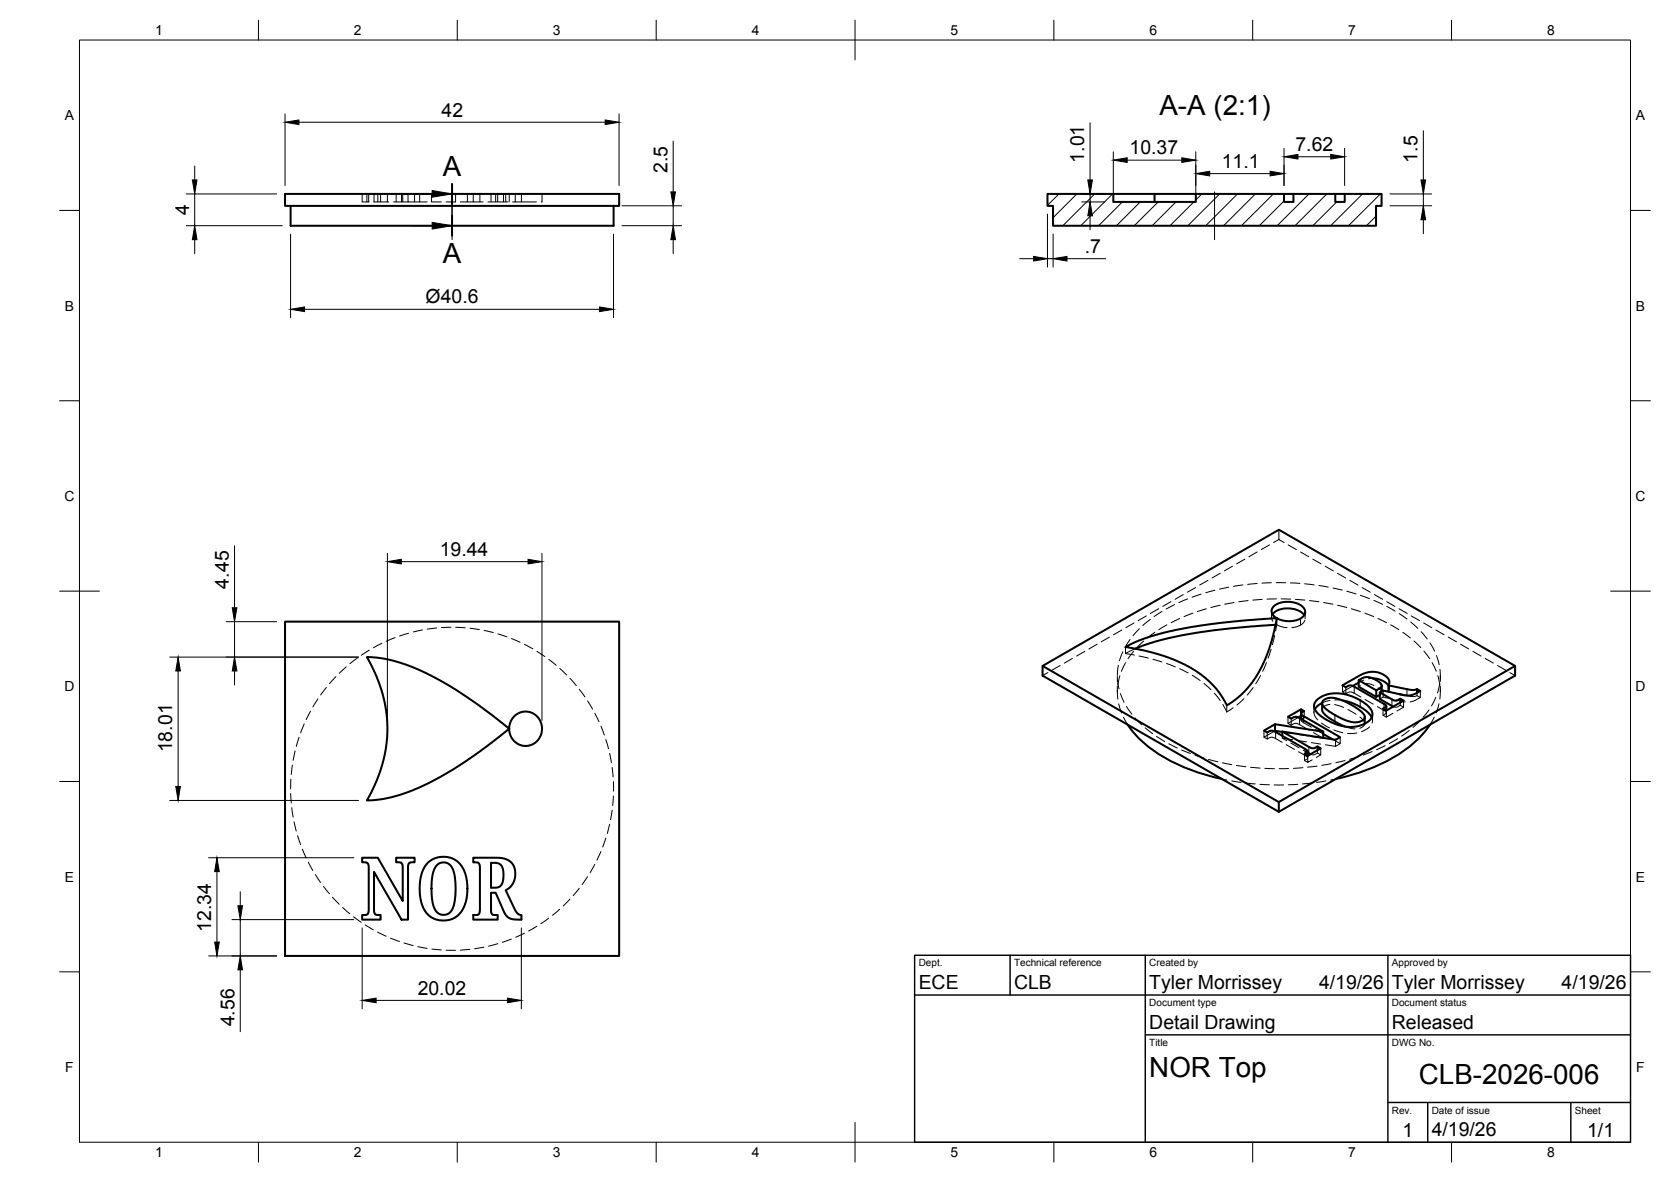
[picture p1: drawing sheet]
<svg xmlns="http://www.w3.org/2000/svg" width="420mm" height="297mm" viewBox="0 0 420 297" stroke-linecap="round" stroke-linejoin="round" font-family="sans-serif">
<!-- layer: Hidden -->
<g fill="none" stroke="#000" stroke-width=".25">
<path d="M91.1 48.7v2h1.7M92.2 48.7v2M92.7 48.7v2M94 48.7v2M95 48.7v2M95.7 48.7v2h-1.7M95.7 50.7h2M97.4 48.7v2M98.9 50.7h2.1M99.6 48.7v2M101 48.7v2h1.6M101.3 48.7v2"/>
<path d="M102.6 48.7v2h1.6v-2M104.2 50.7h1.3M105.5 50.7h1.9M105.5 48.7v2M108.5 48.7v2M108.6 50.7h2.4M114.6 48.7v2h-2.4M117.5 50.7h1.5M117.5 48.7v2h-1.8M119 48.7v2h2.5M120.7 48.7v2M123.5 48.7v2"/>
<path d="M124.6 48.7v2M125.1 48.7v2h-2.4M125.3 50.7h2.4M126.6 48.7v2M127.1 48.7v2M128 48.7v2M129.6 48.7v2M131.1 48.7v2h-2.2M131.1 50.7h3.8M136.3 48.7v2h-.2M316.1 138.7l-2.1 1.2M319.2 136.9l-2.1 1.2"/>
<path d="M321.6 135.6l1.3 .7M321.6 135.6l-1.4 .7M321.6 133.1v2.5M323.9 136.9l2.1 1.2M327 138.7l2.1 1.2M102.7 159.1l-2.2 .7M106.2 158.3l-2.3 .5M109.8 157.8l-2.4 .3M113.4 157.6l-2.4 .1M114.6 157.6l2.4 .2M118.2 157.9l2.3 .3M121.7 158.4l2.3 .6"/>
<path d="M125.2 159.3l2.3 .7M282 158.3l-2 1.2M285.1 156.6l-2 1.1M286.5 158l-1.6 1.8M288.2 154.8l-2 1.2M289.2 155.7l-1.8 1.5M290.4 158.9l-1.9 1.4M291.3 153l-2 1.2M292.2 153.6l-2 1.3M293.4 157l-2 1.2M294.4 151.2l-2 1.2M295.3 151.9l-2.1 1.1"/>
<path d="M296.6 155.4l-2.1 1.1M297.5 149.4l-2 1.2M298.6 150.5l-2.2 .9M299.9 154.1l-2.2 .9M300.6 147.6l-2 1.2M302 149.3l-2.3 .8M303.3 153l-2.2 .7M303.7 145.8l-2.1 1.2M305.5 148.3l-2.3 .7M306.8 152.1l-2.3 .6M306.8 144.1l-2 1.2M309 147.6l-2.4 .4"/>
<path d="M309.9 142.3l-2.1 1.2M310.3 151.4l-2.3 .5M312.5 147l-2.3 .3M313 140.5l-2.1 1.2M313.8 150.9l-2.3 .3M316.1 146.6l-2.4 .3M317.4 150.6l-2.4 .2M319.7 146.4l-2.4 .1M319.7 153.6v1.6M320 154.4l-.3 .9 .3 .8M320.5 159.7l-.6 2.3M320.9 146.4h2.4"/>
<path d="M320.9 156.9l.1 .1M321 150.5l-2.4 .1M321 157l1.3 .5 1.3 .2M321 157l-.3 1.5M321 157h-.3M321 155.3v1.7M322.1 150.5l2.4 .1M324.5 146.5l2.4 .1M325.7 150.6l2.4 .2M327.9 154.6l.1 .1M328 146.7l2.4 .3M328.1 155.8l-.4 .7-.8 .6-2.1 .6"/>
<path d="M328.2 153.8v1.6M329.3 150.9l2.3 .3M330.1 140.5l2.1 1.2M331.6 147.1l2.4 .4M332.8 151.4l2.4 .5M333.2 142.3l2.1 1.2M335.2 147.8l2.3 .5M336.3 144.1l2 1.2M336.3 152.1l2.3 .6M338.6 148.6l2.4 .7M339.4 145.8l2.1 1.2M339.8 153l2.3 .7"/>
<path d="M342.1 149.6l2.2 .8M342.5 147.6l2.1 1.2M343.2 154.1l2.2 .8M345.4 150.9l2.2 1M345.6 149.4l2 1.2M346.5 155.4l2.1 1.1M348.7 151.2l2 1.2M348.7 152.4l2.1 1.2M349.7 157l2 1.2M351.8 153l2 1.2M351.8 154.2l2 1.4M352.7 158.9l1.9 1.4"/>
<path d="M354.7 156.3l1.8 1.6M354.9 154.8l2 1.2M357.3 158.8l1.6 1.8M358 156.6l2 1.1M361.1 158.3l2 1.2M78.1 178.7l-1.1 2.1M79.9 175.6l-1.2 2.1M82.1 172.7l-1.5 2M84.5 170l-1.7 1.8M87.1 167.6l-1.8 1.6M89.9 165.3l-1.9 1.5M92.9 163.4l-2.1 1.3"/>
<path d="M96 161.7l-2.1 1.1M99.3 160.2l-2.2 .9M128.6 160.5l2.2 .9M131.9 161.9l2.1 1.2M135 163.7l2 1.3M138 165.7l1.8 1.5M140.8 168l1.7 1.6M143.3 170.5l1.6 1.8M145.6 173.2l1.5 1.9M147.7 176.2l1.3 2M149.6 179.2l1 2.2M263.5 169l-1.4 .8"/>
<path d="M266.6 167.2l-2.1 1.2M269.7 165.5l-2.1 1.2M272.8 163.7l-2.1 1.2M275.9 161.9l-2.1 1.2M279 160.1l-2.1 1.2M280.9 169.8v1.4M280.9 172.4v1.5M281 173.3l.1 2.4M281 170.8l.4 2.3M281.2 167.2l-.2 2.4M281.3 176.9l.7 2.3M281.6 169.8l-.5 2.4"/>
<path d="M281.7 174.3l.9 2.2M282.3 163.8l-.8 2.2M283 164.2l2.2 .4M283 166.5l-1 2.2M283 162.6v1.6M283.2 177.5l1.4 2M284.1 160.7l-1.2 2M285.1 163.6l-1.5 1.9M285.5 163l-2.5 1.2M286.4 164.9l2.3 .5M287.6 161.1l-1.7 1.7M289.9 165.7l2.3 .7"/>
<path d="M293.3 166.7l2.2 .9M296.6 168l2.1 1.1M299.8 169.7l2 1.3M302.7 171.7l1.8 1.6M305.3 174.2l1.5 1.9M307.5 177l1 1.9M308.5 177.3v1.6M310.1 177.9l-1.6 1M312.8 175.6l-1.8 1.6M315.1 172.8l-1.5 1.9M316.9 169.8l-1.2 2M318.4 166.5l-.9 2.2"/>
<path d="M319.6 163.2l-.7 2.2M327.9 178.7v1.7l-.8-.5M330.4 177.4v1.7M330.4 178.8l.2 1.2 .7 .9M334.4 177l-1.3 .4-.7 .8M334.4 176l-2 .7M335.6 177.1l2.2 .7M335.6 175.9l1.9 .1M337.6 172.2v1.7l.8 .5M338.4 172.7v1.7l.8-.5h.5l2.5 1.3M338.9 178.3l2.1 1.2M340.1 172.4l-2.5 1.5"/>
<path d="M342.1 172.3l-.5 .3M342.9 170.9l-1.3 .6M343.2 171.9l1.1-.1 1.2 .5M343.2 175.8l2.1 1.2M345.1 179.5v1.7M345.1 170.5l-1 .1M346.3 177.6l2.2 1.4v.3l-.8 .4M346.5 172.9l.9 .8v.5l-.5 .4M347.4 173.7v.3M347.7 178.1v1.6l.9 .5M347.8 173.5v1.7l2.1 .4M347.8 175.2l-.9 .4"/>
<path d="M348.6 178.6v1.6l1.6-.9M348.6 178.5v.6M349.1 172.3l.3 .7-.3 .8M349.1 173.9l2.9 .6M349.4 171.4v1.7M351 175.9l2.4 .5M352.1 176.5v.7l-.6 .4-.6 .1-.6-.1M352.9 176.1v1.6l-.8-.5M352.9 177.7l-1.6 1M355.5 161.1l1.8 1.6M356.3 174.1v.7l-.4 .2h-1l-1.7-.3M356.3 174.8l.8 .5"/>
<path d="M357.1 173.6v1.7l-1.2 .7-1.4 .4M358 163.6l1.5 1.9M359.3 178.4l-1.5 1.9M359.6 161.6l1.1 2M360.1 166.5l1 2.2M361 175.2l-1.1 2.2M361.2 164.7l.7 2.4M361.5 169.8l.5 2.3M361.8 176.9l-.7 2.2M362 171.8l-.6 2.3M362.1 168.2v2.4M362.1 173.3l-.1 2.4"/>
<path d="M362.2 169.8v1.4M362.2 172.4v1.5M364.2 160.1l2 1.2M367.2 161.9l2.1 1.2M370.4 163.7l2 1.2M373.4 165.5l2.1 1.2M376.5 167.2l2.1 1.2M379.6 169l1.4 .8M73.1 199.4l.1 2.4M73.2 195.8l-.1 2.4M73.5 192.3l-.3 2.3M74.2 188.7l-.5 2.4"/>
<path d="M75.2 185.3l-.7 2.3M76.5 181.9l-.9 2.3M151.1 182.5l.9 2.2M152.3 185.9l.7 2.3M153.3 189.3l.4 2.4M153.9 192.9l.3 2.3M154.2 196.4l.1 2.4M282.5 180.2l1 1.9M285.4 180.4l1.6 1.7M288 182.9l1.8 1.5M290.8 185.1l2 1.2M293.9 186.9l2.1 1.1"/>
<path d="M297.1 188.5l2.2 .9M300.5 189.8l2.2 .7M303.9 190.8l2.3 .6M307.3 195.8l1.2 .2M307.4 191.7l2.3 .5M309.7 196.2l2.4 .4M310.9 192.3l2.4 .4M313.2 196.8l2.4 .2M314.5 192.8l2.3 .2M316.8 197.1l2.4 .1M317.8 183.6v1.7l2.6-1.5M317.8 185.3l.8 .4"/>
<path d="M318 193.1l2.4 .1M318.6 184.1v1.6l.9-.4h.5l2.4 1.2M320.4 197.3h2.3M322.4 184.9v.6l2.6 .4M322.4 183.9l2.8 .5M322.4 185.5l1.2 .6M323.4 187.1l2.1 1.2M323.8 180.1v1.7l.9 .5M324 193.1l-2.4 .1M324.6 186.7l2 1.2M324.7 180.6v1.7l.8-.5h.7l3 1.7M326.2 186.1l2.3 .3"/>
<path d="M326.3 197.1l-2.4 .1M326.4 184.6l2.4 .3M326.4 180.3l-2.6 1.5M326.5 188.9l2.3 1.4-.1 .4-.7 .4M327.1 180.7v.3M327.6 192.9l-2.4 .2M327.7 188.5l1.1 .7M327.9 180.4l-.7 .5v.3l2.5 1.5M328 189.5v1.6l.8 .5M328.8 190.5v-.6v1.7l1.1-.6M329.7 186.6l2.4 .4M329.9 196.8l-2.4 .2"/>
<path d="M329.9 185.1l2.8 .3M330.3 184.1l2.4 1.4M330.8 183.3l1.9 1.2M331.2 192.5l-2.4 .3M331.3 188.5v.7l-1 .5-.8-.1M332.1 188.1v1.6l-.8-.5M332.1 189.7l-1.1 .7M332.3 181.7l2 1.2M333.2 187.2l2.6 .4M333.4 196.2l-2.4 .4M334.7 191.9l-2.3 .4M335.4 183.4l2.2 .7"/>
<path d="M335.8 185.9v1.7l1.2-.7M335.9 195.8l-1.3 .2M337 185.3v1.6l-2-1.1M338.2 182.6l1.4 .4 1.1 .2M338.2 191.1l-2.3 .6M341.2 184.2l-2.4 .1M341.7 190.1l-2.3 .7M341.9 180.2l1 .9 .3 .8-.4 .6-.9 .5M344.4 182.7l-2.1 1.2M344.9 180.3l.2 .8-.1 .6M345 188.9l-2.2 .8M348.3 187.4l-2.2 1"/>
<path d="M351.4 185.6l-2 1.2M354.4 183.6l-2 1.4M357 181.2l-1.7 1.6M360.6 180.2l-1 1.9M73.4 203l.3 2.3M73.9 206.5l.6 2.4M74.8 210l.8 2.3M76 213.4l1 2.2M77.5 216.7l1.2 2.1M79.3 219.8l1.3 2M149.5 217.2l-1.1 2.1M151.1 214l-1 2.2"/>
<path d="M152.3 210.6l-.8 2.3M153.3 207.1l-.6 2.4M153.9 203.6l-.4 2.4M154.2 200l-.1 2.4M81.3 222.7l1.5 1.9M83.6 225.5l1.7 1.7M86.1 228.1l1.8 1.5M88.9 230.4l1.9 1.4M91.8 232.4l2.1 1.3M94.9 234.2l2.2 1.1M98.2 235.8l2.2 .8M101.6 237l2.3 .6"/>
<path d="M105.1 237.9l2.3 .4M108.6 238.5l2.4 .2M112.2 238.8h2.4M118.1 238.6l-2.3 .2M121.7 238l-2.4 .4M125.2 237.2l-2.3 .6M128.6 236l-2.3 .8M131.8 234.5l-2.1 1M135 232.8l-2.1 1.2M138 230.7l-2 1.4M140.7 228.5l-1.8 1.5M143.3 226l-1.7 1.7"/>
<path d="M145.6 223.2l-1.5 1.9M147.7 220.3l-1.3 2"/>
</g>
<!-- layer: Visible -->
<g fill="none" stroke="#000" stroke-width=".51">
<path d="M71.7 48.7h84v3h-84zM73.1 51.7v5h81.2v-5M263.4 48.7h16.5v2h20.8v-2h22.2v2h2.3v-2h10.5v2h2.4v-2h9.3v3h-1.4v5h-81.2v-5h-1.4zM279.9 48.7h10.4M300.7 48.7h-10.4v2M322.9 48.7h2.3M335.7 48.7h2.4M71.7 156.2h84v84h-84zM320 154.4l.7-.7 1.1-.6 2.5-.2 2.2 .5 .8 .5 .6 .7M320.7 157l-11.5 .9-9.7 1.3-7.5 1.6-6.5 2.2M92.2 165.1l4.7 .5 3.4 .8 4.7 1.8 5.5 2.7 6.8 4.2 7.7 5.6 3 2.4 .2 1.5 1 1.6 1.3 .9 1.2 .3a4.3 4.3 0 0 0 4.5-5 4.3 4.3 0 0 0-6-3.1l-.7 .5-.9 1.1-.5 1.2-.1 1-8.6 6.7-6.6 4.2a44.3 44.3 0 0 1-18.4 7l-2.2 .2 2.5-5.1 1.7-5 .9-5.3 .1-4.4-.5-3.8-1-4.3-1.5-3.9zM262.1 167.4l59.5-34.3 59.4 34.3-59.5 34.2z"/>
<path d="M262.1 167.4v2.4l59.4 34.2M283 162.6l3.3-1.6 3.3-1.2 4.6-1.2 5.8-1.1 7.1-1 9.3-.9 4.6-.3 1.4 .6 1.9 .2 1.6-.2 1-.4a1.89 1.89 0 0 0 1.3-1.9 1.89 1.89 0 0 0-1.5-1.7l-2.4-.7-1.6 .1-1.5 .4-1.1 .8-.4 .9 .1 .7 .7 .8a.98 .98 0 0 1 .3 1.5l-1 4.4-.9 3-1.1 2.6-1.6 3.1-1.5 2.2-1.6 1.9-2.2 2-2.4 1.7-1.7-3-1.8-2.1-2.2-2-3.8-2.6-3.6-1.8-3.3-1.1-4.9-1.3zM327.1 178.3v1.6l-.7 .4M327.1 179.4v1.3M331 176.1l1.7-1.2 1.9-.6 1.8-.1 2.5 .5 2.3 .9 2.5 1.6 1.2 1.4 .1 1.4-.3 .7-.7 .7-2.3 1-2.4 .3-2.8-.5-3-1.3-2.3-1.8-.6-.8-.2-.8 .2-.8zM332.4 176.7v1.8l.6 .9 2.3 1.7 2.9 1.5M332.4 176.7l-1.1 .7-.7 .9M332.6 176.2l.8-.6 1.1-.2 1.5 .1 1.8 .6 2.3 1.2 2.2 1.5 .7 .8 .1 1-.7 .6-1.5 .3-1.1-.1-2-.6-2.5-1.3-2.1-1.5-.7-.9zM337.5 176l2.3 .6 2.4 1.1 1.8 1.4 .9 1.2M341.6 170.9l4.5 2.6v1.6l-4.5-2.5zM341.6 170.9l1.1-.6 1.3-.2 .8 .2 1.4 .7 1 .8 .2 .5-.4 .6-.9 .6M341.6 171.5l-1.5 .9"/>
<path d="M345.1 170.5l1.4 .1 1.1 .5 .9 .5 .6 .7M346.9 174l.9-.5 5.2 1.2 1.3 .1 1.2-.3 1.6-.9-.8-.4v.9M346.9 174.6l-.8 .5M347.4 172.3v1.4M348.6 177.4v1.1M349.1 172.2l.3-.7-.1-.5-.7-.9-1.4-.9-2-.4-2.4 .5-5.2 2.9 .8 .5 .9-.5 1 .3 7.8 4.5 .5 .5-.9 .6 .9 .5 4.3-2.5-.8-.5v.9M352 174.5l1.2 .2M352.1 175.6l-.9 .5-.6-.1-3.7-2v1.6l3.4 2M356.3 173.2l-.8 .2-.9-.1-5.5-1.1v1.6M381 167.4v2.4l-59.5 34.2M283.5 182.1a31.2 31.2 0 0 0 14.7 10.9l5.3 1.8 3.8 1M317.8 183.6l2.8-1.6 12.1 1.9-6.4-3.7h-.8l-.8 .4-.9-.5 3.3-1.8 .8 .4-.7 .5 .2 .6 9.6 5.5-1.2 .6-13.4-2.1 7.1 4.1 .8 .2 1-.5 .8 .5-3.3 1.8-.8-.4 .8-.6-.3-.5-7.9-4.5-.9-.3-1.1 .5z"/>
<path d="M320.6 182v1.6l-.2 .2M320.6 183.6l1.8 .3M322.4 183.8v1.1M328.8 189.2l.7 .4M328.8 188.8v1.1M331.3 187.6v.9M332.7 183.9v1.5M332.7 184.5l2.3 1.3M343.2 180.2v1.6M359.6 182.1a31.2 31.2 0 0 1-14.7 10.9l-5.3 1.8-3.7 1M91.1 215.5h3.9l6.3 10.9-.1-8.8-.4-.8-1.2-.1v-1.2h4.6v1.2l-1.2 .1-.3 .3-.1 .6v13.4h-1.6l-7-12 .1 10.1 .4 .7h1.2v1.2h-4.6v-1.2l1.3-.1 .3-.9v-11.2l-.4-.9-1.2-.1zM107.6 216.8l1.1-.8 1.3-.5 1.2-.2 1.8 .2 .9 .3 1.2 .7 .9 1 .8 1.4 .4 1.6 .3 2.3v2l-.4 1.9-1.1 2.4-.9 1-1.4 .8-1.4 .4h-1.2l-2-.4-1.8-1.4-1.1-1.8-.6-3v-3l.6-2.8 .6-1.2z"/>
<path d="M109.8 217.5l.7-.6 .7-.2 1.4 .3 1.1 1 .6 1.9 .3 3.9-.5 3.6-.8 1.8-.6 .4-.9 .3-.9-.1-1-.6-.9-1.4-.3-1.6-.2-2.1 .2-3.7 .4-1.8zM119 215.5l7.3 .2 1.4 .4 1.1 .8 .7 1.7-.1 2.2-.7 1.7-1.6 1.2 2.7 5.4 .7 .7 .6 .1v1.2l-2.3-.1-1.4-.7-.7-1.1-2.1-4.8h-1.1v4.7l.4 .8h1.2v1.2h-6.1v-1.2l1.4-.1 .3-1.2-.1-11-.4-.8-1.2-.1zM123.5 216.8l1.4 .1 .7 .2 .7 .9 .3 1.5-.1 1.8-.5 1.1-.7 .6-1.8 .1zM321.5 201.6v2.4"/>
</g>
<!-- layer: Visible Narrow -->
<path d="M327.8 180v1M335.6 179.7v1.6M342 176v1.6M350 175.8v1.6M353.8 173.2v1.6M329.1 187.7v1.6" fill="none" stroke="#000" stroke-width=".25"/>
<!-- layer: Hidden Narrow -->
<path d="M327 155.4v1.7M340.5 172.6v1.6M348 176.9v1.6M353.8 174.8h.1M320.7 183.9v1.7M326.8 180.5v1.6M327.8 181v.6M328.2 188.2v1.7" fill="none" stroke="#000" stroke-width=".25"/>
<!-- layer: BORDER -->
<g fill="none" stroke="#000" stroke-width=".25">
<path d="M20 10.1h390v276.9h-390zM65 5.1v5M115 5.1v5M165 5.1v5M215 5.1v10M265 5.1v5M315 5.1v5M365 5.1v5M15 52.9h5M410 52.9h5M15 100.7h5M410 100.7h5"/>
<path d="M15 148.6h10M405 148.6h10M15 196.4h5M410 196.4h5M15 244.2h5M410 244.2h5M65 287v5M115 287v5M165 287v5M215 282.1v9.9M265 287v5M315 287v5"/>
<path d="M365 287v5"/>
</g>
<!-- layer: TITLEBLOCK -->
<path d="M230 240.1h180v46.9h-180zM230 250h180M254 240.1v9.9M288 240.1v46.9M349 240.1v46.9M288 260.1h122M349 277.1h61M359 277.1v9.9M395 277.1v9.9" fill="none" stroke="#000" stroke-width=".36"/>
<!-- layer: Smart Centers -->
<path d="M113.7 48.2v12M305.4 48.2v12" fill="none" stroke="#000" stroke-width=".25"/>
<!-- layer: Hatching -->
<g fill="none" stroke="#000" stroke-width=".25">
<path d="M266.3 48.7l-2.9 2.9M270.8 48.7l-6 6M275.3 48.7l-8 8M279.7 48.7l-7.9 8M282.2 50.7l-6 6M286.7 50.7l-6 6M291.2 50.7l-6 6M295.7 50.7l-6 6M300.2 50.7l-6 6M302.2 48.7l-1.5 1.6M306.7 48.7l-8 8M311.2 48.7l-8 8"/>
<path d="M315.7 48.7l-8 8M320.2 48.7l-8 8M322.9 50.5l-6.2 6.2M329.1 48.7l-8 8M333.6 48.7l-8 8M336.1 50.7l-6 6M338.1 48.7h.1M342.6 48.7l-8 8M346 54.3l-2.4 2.4M347.1 48.7l-8 8"/>
</g>
<!-- layer: Section Lines -->
<path d="M113.7 46.2v5M113.7 54.2v5" fill="none" stroke="#000" stroke-width=".51"/>
<path d="M103.7 48.7h5M103.7 56.7h5M113.7 51.2v3" fill="none" stroke="#000" stroke-width=".25"/>
<path d="M108.7 47.9l5 .8-5 .9zM108.7 55.9l5 .8-5 .9z" fill="#000" stroke="#000" stroke-width=".25"/>
<!-- layer: FD_Dimensions -->
<g fill="none" stroke="#000" stroke-width=".25">
<path d="M71.7 28.6v18M75.2 30.7h77M155.7 28.6v18M169.3 35.5v12.7M274.1 30.8v14.4M279.9 38.1v10.5M300.7 38.1v10.5M322.9 37.3v9.3M326.4 39.4h8.2M338.1 37.3v9.3M357.9 32.9v12.3M46.8 56.7h24.2"/>
<path d="M46.8 48.7h22.8M49 41.7v3.5M49 48.7v8M73.1 58.8v21M154.3 58.8v21M156.4 56.7h15M156.4 51.7h15M169.3 51.7v5M263.4 53.8v13.3M264.8 58.8v8.3M272 48.7h5.8M272 50.7h5.8"/>
<path d="M274.1 48.7v2M274.1 54.2v3.5M283.4 40.2h13.8M304.2 43.6h15.2M349.5 48.7h10.5M349.5 51.7h10.5M357.9 48.7v3M357.9 55.2v3.5M49 60.2v3.5M76.6 77.7h74.2M169.3 60.2v3.5M256.4 65h3.5"/>
<path d="M263.4 65h1.4M268.3 65h9.7M59 137.2v15.5M97.4 139.1v41.9M136.3 139.1v41.9M56.9 156.2h12.7M59 156.2v8.9M100.9 141.1h31.9M42.7 165.1h47.4M44.8 168.6v29M59 168.6v3.5M42.7 201.2h47.4"/>
<path d="M52.5 215.5h36.5M54.5 219v17.7M58.3 231.1h30.7M60.4 224.1v3.5M60.4 231.1v9.1M91.1 233.2v20.3M131.1 233.2v20.3M52.5 240.2h17.1M60.4 243.7v15.6M94.6 251.4h33"/>
</g>
<g fill="#000" stroke="#000" stroke-width=".25">
<path d="M71.7 30.7l3.5-.6v1.2zM152.2 30.1l3.5 .6-3.5 .6zM279.9 40.2l3.5-.5v1.1zM297.2 39.7l3.5 .5-3.5 .6zM322.9 39.4l3.5-.6v1.2zM334.6 38.8l3.5 .6-3.5 .6zM48.4 45.2h1.1l-.5 3.5zM168.7 48.2h1.1l-.5 3.5zM274.1 50.7l.6 3.5h-1.2zM273.5 45.2h1.2l-.6 3.5zM300.7 43.6l3.5-.6v1.2zM319.4 43l3.5 .6-3.5 .6z"/>
<path d="M357.9 51.7l.6 3.5h-1.2zM357.3 45.2h1.2l-.6 3.5zM49 56.7l.5 3.5h-1.1zM73.1 77.7l3.5-.6v1.2zM150.8 77.1l3.5 .6-3.5 .6zM169.3 56.7l.5 3.5h-1.1zM259.9 64.4l3.5 .6-3.5 .6zM264.8 65l3.5-.6v1.2zM58.4 152.7h1.2l-.6 3.5zM97.4 141.1l3.5-.5v1.1zM132.8 140.6l3.5 .5-3.5 .6zM44.8 165.1l.6 3.5h-1.2z"/>
<path d="M59 165.1l.6 3.5h-1.2zM44.2 197.6h1.2l-.6 3.6zM54.5 215.5l.6 3.5h-1.1zM54 236.7h1.1l-.6 3.5zM59.8 227.6h1.2l-.6 3.5zM60.4 240.2l.6 3.5h-1.2zM91.1 251.4l3.5-.6v1.2zM127.6 250.8l3.5 .6-3.5 .6z"/>
</g>
<g font-size="7">
<text x="291.5" y="29">A-A (2:1)</text>
<text x="111.3" y="44.2">A</text>
<text x="111.3" y="66.2">A</text>
<text x="289" y="270.6">NOR Top</text>
<text x="356.8" y="272.3">CLB-2026-006</text>
</g>
<g font-size="4.9">
<text x="111" y="29.3">42</text>
<text x="272.6" y="40.9" transform="rotate(-90 272.6 40.9)">1.01</text>
<text x="284" y="38.8">10.37</text>
<text x="325.7" y="37.9">7.62</text>
<text x="356.4" y="40.9" transform="rotate(-90 356.4 40.9)">1.5</text>
<text x="167.8" y="43.5" transform="rotate(-90 167.8 43.5)">2.5</text>
<text x="307.2" y="42.2">11.1</text>
<text x="47.5" y="54" transform="rotate(-90 47.5 54)">4</text>
<text x="272.7" y="63.6">.7</text>
<text x="107" y="76.2">Ø40.6</text>
<text x="110.6" y="139.7">19.44</text>
<text x="57.5" y="147.9" transform="rotate(-90 57.5 147.9)">4.45</text>
<text x="43.3" y="189.1" transform="rotate(-90 43.3 189.1)">18.01</text>
<text x="53.1" y="234.2" transform="rotate(-90 53.1 234.2)">12.34</text>
<text x="105" y="249.9">20.02</text>
<text x="231" y="248.5">ECE</text>
<text x="255" y="248.5">CLB</text>
<text x="289" y="248.5">Tyler Morrissey</text>
<text x="331.7" y="248.5">4/19/26</text>
<text x="350" y="248.5">Tyler Morrissey</text>
<text x="392.7" y="248.5">4/19/26</text>
<text x="58.9" y="257.9" transform="rotate(-90 58.9 257.9)">4.56</text>
<text x="289" y="258.6">Detail Drawing</text>
<text x="350" y="258.6">Released</text>
<text x="352.6" y="285.7">1</text>
<text x="360" y="285.5">4/19/26</text>
<text x="399.1" y="285.7">1/1</text>
</g>
<g font-size="3.5">
<text x="39" y="8.8">1</text>
<text x="89" y="8.8">2</text>
<text x="139" y="8.8">3</text>
<text x="189" y="8.8">4</text>
<text x="239" y="8.8">5</text>
<text x="289" y="8.8">6</text>
<text x="339" y="8.8">7</text>
<text x="389" y="8.8">8</text>
<text x="16.3" y="30.2">A</text>
<text x="411.3" y="30.2">A</text>
<text x="16.3" y="78">B</text>
<text x="411.3" y="78">B</text>
<text x="16.2" y="125.9">C</text>
<text x="411.2" y="125.9">C</text>
<text x="16.2" y="173.7">D</text>
<text x="411.2" y="173.7">D</text>
<text x="16.3" y="221.6">E</text>
<text x="411.3" y="221.6">E</text>
<text x="16.4" y="269.4">F</text>
<text x="411.4" y="269.4">F</text>
<text x="39" y="290.8">1</text>
<text x="89" y="290.8">2</text>
<text x="139" y="290.8">3</text>
<text x="189" y="290.8">4</text>
<text x="239" y="290.8">5</text>
<text x="289" y="290.8">6</text>
<text x="339" y="290.8">7</text>
<text x="389" y="290.8">8</text>
</g>
<g font-size="2.5">
<text x="231" y="242.9">Dept.</text>
<text x="255" y="242.9">Technical reference</text>
<text x="289" y="242.9">Created by</text>
<text x="350" y="242.9">Approved by</text>
<text x="289" y="252.8">Document type</text>
<text x="350" y="252.8">Document status</text>
<text x="289" y="262.9">Title</text>
<text x="350" y="262.9">DWG No.</text>
<text x="350" y="279.9">Rev.</text>
<text x="360" y="279.9">Date of issue</text>
<text x="396" y="279.9">Sheet</text>
</g>
</svg>
